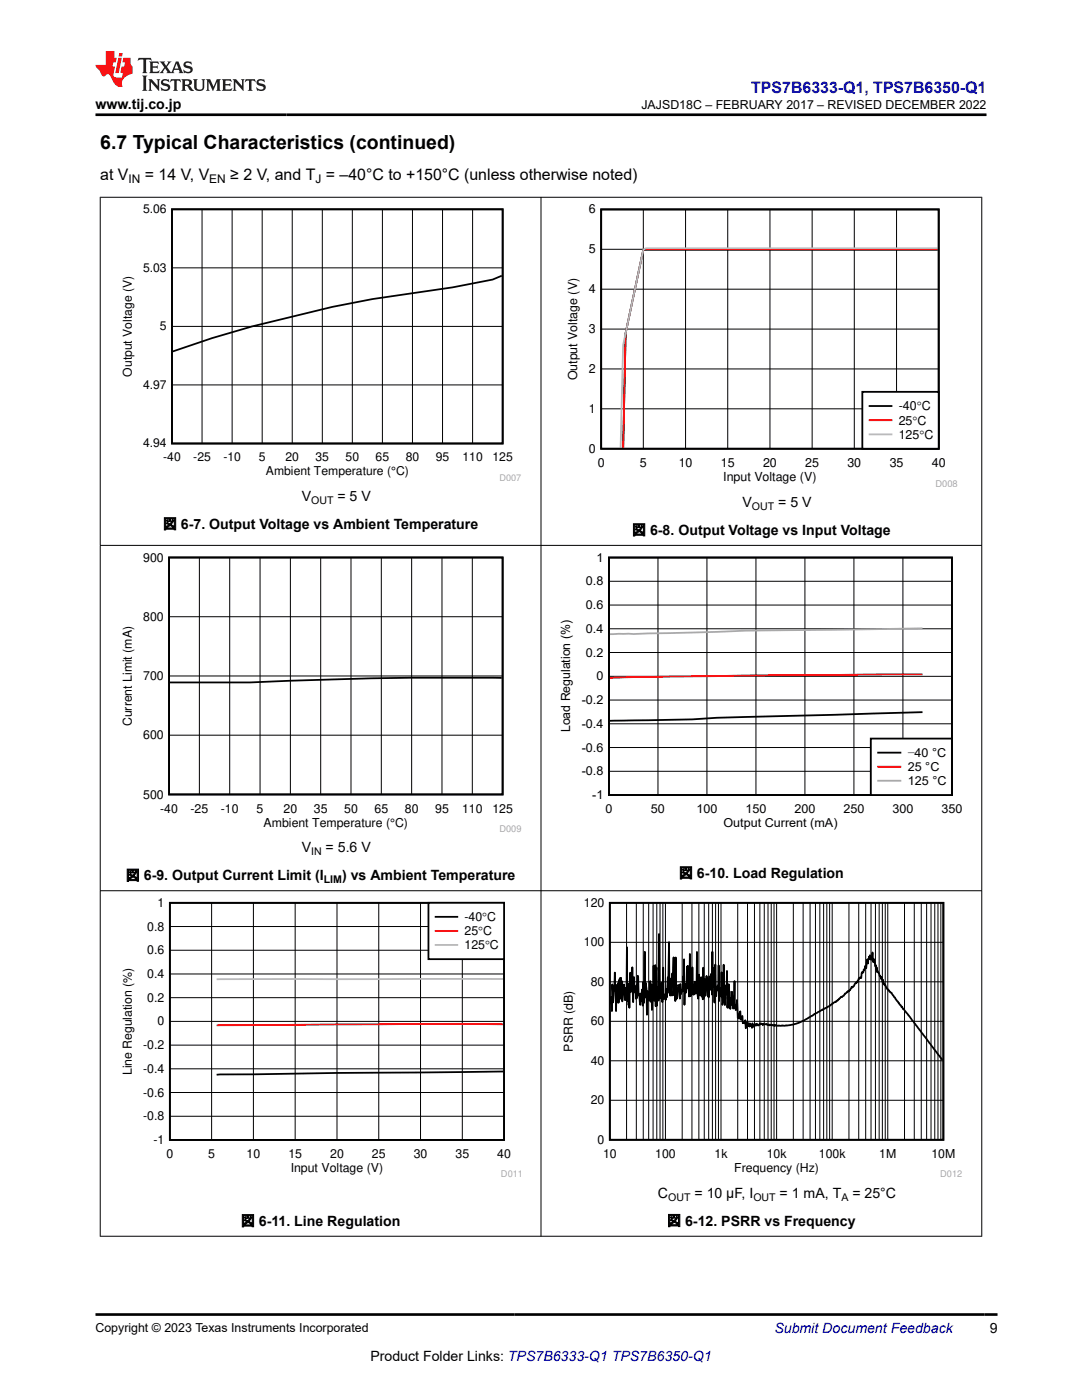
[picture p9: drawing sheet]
<svg xmlns="http://www.w3.org/2000/svg" width="216mm" height="279mm" viewBox="0 0 216 279" stroke-linecap="round" stroke-linejoin="round" font-family="sans-serif">
<path d="M34.3 41.8h66v46.7h-66zM100.1 55l-1.8 .8-8 1.6-16 2.3a358.3 358.3 0 0 0-32 7.8l-7.8 2.6" fill="none" stroke="#000" stroke-width=".35"/>
<g fill="none" stroke="#000" stroke-width=".2">
<path d="M34.3 53.5h66M40.3 41.8v46.7M46.3 41.8v46.7M52.3 41.8v46.7M58.3 41.8v46.7M64.3 41.8v46.7M70.3 41.8v46.7M76.3 41.8v46.7M82.3 41.8v46.7M88.3 41.8v46.7M94.3 41.8v46.7M34.3 76.8h66"/>
<path d="M34.3 65.1h66"/>
</g>
<path d="M112.8 40.8h78.3v56.3h-78.3z" fill-rule="evenodd" fill="#fff"/>
<path d="M120 41.8h67.3v47.8h-67.3zM187.1 49.9h-58.7l-3.6 16.6-.5 22.9" fill="none" stroke="#000" stroke-width=".36"/>
<path d="M120 57.7h67.3M120 49.8h67.3M128.4 41.8v47.8M136.8 41.8v47.8M145.2 41.8v47.8M153.6 41.8v47.8M162.1 41.8v47.8M170.5 41.8v47.8M178.9 41.8v47.8M120 73.6h67.3M120 65.7h67.3M120 81.6h67.3" fill="none" stroke="#000" stroke-width=".2"/>
<path d="M187.1 49.7h-58.2l-.5 .1-3.6 16.7-.5 22.9" fill="none" stroke="#f00" stroke-width=".36"/>
<path d="M187.1 49.6h-58.2l-.5 .2-4.1 19.1-.5 20.5" fill="none" stroke="#b8b8b8" stroke-width=".36"/>
<path d="M172.1 78.2h15.2v11.4h-15.2z" fill-rule="evenodd" fill="#fff"/>
<path d="M172.1 78.2h15.2v11.4h-15.2zM173.5 81h4.4" fill="none" stroke="#000" stroke-width=".36"/>
<path d="M173.5 83.9h4.4" fill="none" stroke="#f00" stroke-width=".36"/>
<path d="M173.5 86.7h4.4" fill="none" stroke="#b8b8b8" stroke-width=".36"/>
<path d="M24 110.3h80v55.8h-80z" fill-rule="evenodd" fill="#fff"/>
<path d="M33.7 111.3h66.6v47.3h-66.6zM100.1 135.3h-1.8a830.9 830.9 0 0 0-48.4 .9h-16" fill="none" stroke="#000" stroke-width=".36"/>
<g fill="none" stroke="#000" stroke-width=".2">
<path d="M39.8 111.3v47.3M45.8 111.3v47.3M51.9 111.3v47.3M57.9 111.3v47.3M64 111.3v47.3M70 111.3v47.3M76.1 111.3v47.3M82.1 111.3v47.3M88.2 111.3v47.3M94.2 111.3v47.3M121.5 116h68.5M131.3 111.3v47.4"/>
<path d="M141.1 111.3v47.4M150.8 111.3v47.4M160.6 111.3v47.4M170.4 111.3v47.4M180.2 111.3v47.4M33.7 134.9h66.6M33.7 123.1h66.6M121.5 139.7h68.5M121.5 135h68.5M121.5 130.2h68.5M121.5 125.5h68.5M121.5 120.8h68.5"/>
<path d="M33.7 146.7h66.6M121.5 153.9h68.5M121.5 149.2h68.5M121.5 144.4h68.5"/>
</g>
<path d="M121.5 111.3h68.4v47.4h-68.4zM184.1 142.1l-41.1 1.1-4.9 .4-16.4 .3" fill="none" stroke="#000" stroke-width=".37"/>
<path d="M184.1 134.6l-35.2 .2-27.2 .5" fill="none" stroke="#f00" stroke-width=".37"/>
<path d="M184.1 125.4l-17.6 .3a753.7 753.7 0 0 0-33.3 .7l-11.5 .2" fill="none" stroke="#aaa" stroke-width=".37"/>
<path d="M173.8 147.4h16.1v11.3h-16.1z" fill-rule="evenodd" fill="#fff"/>
<path d="M173.8 147.4h16.1v11.3h-16.1zM175.2 150.2h4.5" fill="none" stroke="#000" stroke-width=".37"/>
<path d="M175.2 153h4.5" fill="none" stroke="#f00" stroke-width=".37"/>
<path d="M175.2 155.8h4.5" fill="none" stroke="#aaa" stroke-width=".37"/>
<path d="M24 179.2h80v55.8h-80z" fill-rule="evenodd" fill="#fff"/>
<path d="M33.9 180.2h66.7v47.3h-66.7zM100.4 213.8l-57.2 .7" fill="none" stroke="#000" stroke-width=".36"/>
<g fill="none" stroke="#000" stroke-width=".2">
<path d="M33.9 199.1h66.7M33.9 194.4h66.7M33.9 189.6h66.7M33.9 184.9h66.7M42.2 180.2v47.3M50.6 180.2v47.3M58.9 180.2v47.3M67.2 180.2v47.3M75.6 180.2v47.3M83.9 180.2v47.3M92.2 180.2v47.3M33.9 218h66.7"/>
<path d="M33.9 213.3h66.7M33.9 208.6h66.7M33.9 203.8h66.7M33.9 222.8h66.7"/>
</g>
<path d="M100.4 204.4l-16.5-.1-40.7 .3" fill="none" stroke="#f00" stroke-width=".36"/>
<path d="M100.4 195.4h-57.2" fill="none" stroke="#b8b8b8" stroke-width=".36"/>
<path d="M85.5 180.2h15.1v11.2h-15.1z" fill-rule="evenodd" fill="#fff"/>
<path d="M85.5 180.2h15.1v11.2h-15.1zM86.9 183h4.3" fill="none" stroke="#000" stroke-width=".36"/>
<path d="M86.9 185.8h4.3" fill="none" stroke="#f00" stroke-width=".36"/>
<path d="M86.9 188.6h4.3" fill="none" stroke="#b8b8b8" stroke-width=".36"/>
<path d="M111.9 179.2h80.1v55.8h-80.1z" fill-rule="evenodd" fill="#fff"/>
<path d="M121.7 180.2h66.5v47.3h-66.5zM121.8 198.8l.3 3 .1-5.3 .1 3.6 .4-6 .2 7.7 .1-5.2 .1 3.2 .1-1.2 .1 1.5v-3.9l.1 3.9 .1-4.5 .1 3.8 .1-4.2 .1 4.1 .1-4.1 .1 3.9 .1-3.3 .1 4 .1-2 .1 .2 .1-1.5 .2 3.1 .1-2.4v2.3l.2-1.3 .1-9.2 .1 9 .1 1.8v-3.5l.1 4.3 .1-3 .1 3.5 .2-7v3.9l.2-1.2 .1 .5 .1-4.3 .1 7 .2-5 .1 3.1 .1-.3 .1 .2v-.9l.1 2.2 .1-2.7 .1 2.6 .1-1 .1-3.5 .1 4 .1-.4 .3 2.2v-2.2l.1 1.5 .2-2.3 .2 3.2v-4.7l.2 4.1 .2-10.1v9.1l.1-3 .2 1.3 .1 5.1 .2-4.7 .2 1.9 .3-3.9v4.1l.2-3.4 .1 5.1 .2-4.7v2l.1-6.2 .1 7 .2-.6 .1-6.5v8.2l.2-7.7 .1 7.6 .2-3.7 .1 2.7 .1-13.3 .2 12.7v-2.7l.2 2.9 .1-3.2 .2 3.9 .1-6.9 .1 6.3 .2-.9 .1 .3v-.4l.1 1.2 .1-2.3 .2 1.7 .2-3.9v2.5l.2-9.6 .1 10.2 .1-2.4v2.9l.1-3.4 .3 3.4 .1-4.5v2.4l.2-5.5 .1 7.5 .1-5.6 .1 6.8 .1-8.7 .1 8.3 .1-.7 .1 .6 .2-2.7 .2 .2 .2 2.5v-2.9l.2 2 .1-.9 .2 .4 .1-3.1 .1 2.3 .1-5.7 .1 9.1 .1-4.2 .2 1.8 .2-5.2 .1 4v-4.2l.1 4.6 .1-1.5 .1 3.1 .2-8.5 .1 8.4 .1-2.3 .1 1 .1-.1 .1-4.3 .1 5.4 .1-.9 .1 .9 .2-2.6 .1 2.4 .2-.7 .1-7.6 .1 7.9 .1 1.4 .2-4.8 .1 3.7v-.4l.1 .9 .2-3.7 .2 3.9 .1-3v3.5l.1-6.3 .1 6.2 .2-4 .1 3.4 .3-3.9 .1 1.8 .1-1.4v3.6l.1-3 .1 3.3 .2-4.2 .2 2.6 .1-3.2 .2 4.2 .1-8.6v7.1l.1-3.8 .3 6.9 .1-7.6 .2 6.3 .1-1.2 .1 .1 .1-1 .1 .9 .1-4.9 .1 7.1 .1-1.7v-.5l.1 .4 .1-.8 .1 1.7 .1-4.9 .1 6.5 .2-.6 .1-7.4 .2 8.1 .2-3.9 .1 1.7 .1-.2 .1-4.4v7.3l.1-2.1 .1 2.1 .1-4.7 .1 3.1 .1-1.7 .1 3.6 .1-2.2 .2 1.3 .1-2.6 .2 3.4 .2-1 .1-4.5v5.4l.1-.5 .1 .9 .1-.9 .1 .4 .1-1.5 .1 3.6 .1-.7 .2 .8 .1-1.1 .1-.4 .1 1.7h.2l.1-.7 .1 1.4 .1-.2 .2 .2 .1-.3v.3l.1-.6 .1 1.6 .3-1.3 .2 .8 .1-.4 .2 .6v-.7l.2 .6 .2-.3v.6l.1-.9 .1 .8 .2-.4 .2 .3 .1-.5 .3 .3v-.4l.3 .4 .3-.5 .1 .2 .2-.1h.2l.1 .3 .1-.2 .6-.1 .1 .2h.4l.1 .1 .4-.1 .6 .2v-.2l.1 .2 .3-.1 .1 .1h2.1l1.7-.4 3.3-1.6 .4-.4 2.4-1.2 1.5-1a2.64 2.64 0 0 0 1.5-1.2l.1 .1 .4-.2 .2-.5 .5-.3 .1-.2h.2l.5-.9 .2 .2 .6-.9 .2-.1 .1-.2h.1l.4-.8 .3 .1 .1-1 .1-.2 .1 .2 .2-.2 .4-1.3 .1 .5 .2-1.7 .1-.1 .1 .9 .1-.8 .1-.6 .1 .5 .1-.8 .2 1 .1-.2 .2-1.3 .2 1.9v-.6l.4 1.5 .1-.3v1l.1-.5 .1 .9 .1-.3 .7 1.7 .1-.4 .2 1 .1-.5 .1 .8v-.1l.8 1.3 .8 .7 1.5 2 .1 .3 .4 .5 .1-.1 .2 .5h.1l1 1.2 6.8 8.9" fill="none" stroke="#000" stroke-width=".36"/>
<g fill="none" stroke="#000" stroke-width=".2">
<path d="M19.9 39.4h176.1M20 39.3v207.5M107.9 39.3v207.5M195.9 39.3v207.5M19.9 108.8h176.1M19.9 177.8h176.1M121.7 195.9h66.5M121.7 188.1h66.5M125 180.2v47.3M127 180.2v47.3M128.4 180.2v47.3M129.4 180.2v47.3"/>
<path d="M130.3 180.2v47.3M131.1 180.2v47.3M131.7 180.2v47.3M132.3 180.2v47.3M132.8 180.2v47.3M136.1 180.2v47.3M138.1 180.2v47.3M139.4 180.2v47.3M140.5 180.2v47.3M141.4 180.2v47.3M142.2 180.2v47.3M142.8 180.2v47.3"/>
<path d="M143.4 180.2v47.3M143.9 180.2v47.3M147.2 180.2v47.3M149.2 180.2v47.3M150.5 180.2v47.3M151.6 180.2v47.3M152.5 180.2v47.3M153.2 180.2v47.3M153.9 180.2v47.3M154.4 180.2v47.3M155 180.2v47.3M158.3 180.2v47.3"/>
<path d="M160.3 180.2v47.3M161.6 180.2v47.3M162.7 180.2v47.3M163.6 180.2v47.3M164.3 180.2v47.3M165 180.2v47.3M165.5 180.2v47.3M166.1 180.2v47.3M169.4 180.2v47.3M171.4 180.2v47.3M172.7 180.2v47.3M173.8 180.2v47.3"/>
<path d="M174.7 180.2v47.3M175.4 180.2v47.3M176.1 180.2v47.3M176.6 180.2v47.3M177.1 180.2v47.3M180.5 180.2v47.3M182.4 180.2v47.3M183.8 180.2v47.3M184.9 180.2v47.3M185.8 180.2v47.3M186.5 180.2v47.3M187.2 180.2v47.3"/>
<path d="M187.7 180.2v47.3M121.7 219.6h66.5M121.7 211.7h66.5M121.7 203.8h66.5M19.9 246.7h176.1"/>
</g>
<path d="M27.7 11.6l-.2 .5 .5-.2h.6v.1v2.2l-.2 .4h1l-.2-.4v-2.2v-.1h.5l.5 .2-.1-.5zM29.8 12.3l.2 .4v1.5l-.2 .4h1.9l.1-.6a1.08 1.08 0 0 1-1.3 .2v-.7h.6l.4 .2v-.7l-.4 .2h-.6v-.5l.2-.2a1 1 0 0 1 1 .3l-.1-.5zM31.8 12.3l1 1.1-1 1.2h.9l-.2-.2 .4-.8 .5 .8-.2 .2h1.6l-.2-.2 .1-.5h1l.1 .5-.1 .2h.9l-.2-.3-.8-2h-.5l-1 2.2-.8-1.1 .9-1.1h-.8l.2 .2-.5 .6-.3-.6 .1-.2zM35.2 12.7l.4 1h-.8zM36.8 12.4a.65 .65 0 0 0-.2 .7 .65 .65 0 0 0 .6 .5l.7 .1 .1 .3a.79 .79 0 0 1-.7 .4 .79 .79 0 0 1-.7-.5l.1 .7 .2-.1a.93 .93 0 0 0 1.1 .1 .93 .93 0 0 0 .4-1 1.46 1.46 0 0 0-1.2-.6l-.1-.3a1.09 1.09 0 0 1 1.2 .2l-.2-.6-.1 .1-.6-.2zM28.4 15.1l.2 .4v2.2l-.2 .4h1l-.2-.4v-2.2l.2-.4zM29.6 15.8l.2 .4v1.5l-.2 .4h.8l-.3-.4v-1.3l1.7 1.8v-2l.2-.4h-.8l.2 .2 .1 1.1-1.2-1.3zM32.3 15.9a.65 .65 0 0 0-.2 .8 .65 .65 0 0 0 .7 .4l.6 .2 .1 .2a.79 .79 0 0 1-.7 .4 .79 .79 0 0 1-.7-.5l.1 .7 .2-.1a.93 .93 0 0 0 1.1 .1 .93 .93 0 0 0 .4-.9 1.46 1.46 0 0 0-1.2-.6l-.1-.4a1.09 1.09 0 0 1 1.2 .2l-.2-.6-.1 .1-.6-.1zM34.1 15.8l-.1 .6a.63 .63 0 0 1 .7-.3l.1 1.6-.3 .4h1l-.2-.4v-1.6a.66 .66 0 0 1 .8 .3l-.1-.6zM36.2 15.8l.2 .4v1.5l-.2 .4h.9l-.2-.2v-.7h.5l.1 .2a.79 .79 0 0 0 1.2 .6l-1-.9a.61 .61 0 0 0 .6-.6 .61 .61 0 0 0-.5-.7zM36.9 16.1h.2a.47 .47 0 0 1 .5 .1 .47 .47 0 0 1 .1 .5l-.2 .1-.6 .1zM38.5 15.8l.2 .2a2.27 2.27 0 0 0 .4 2 1.04 1.04 0 0 0 1.7-.7v-1.3l.2-.2h-.8l.2 .4v1.1a.6 .6 0 0 1-.6 .6 .6 .6 0 0 1-.6-.6v-1.1l.3-.4zM41.1 15.8l.2 .4v1.5l-.2 .4h.7l-.2-.4v-1.4l.9 1.9 .8-1.9v1.4l-.2 .4h1l-.3-.4v-1.5l.3-.4h-.8l-.7 1.5-.7-1.5zM44.3 15.8l.2 .4v1.5l-.2 .4h1.9l.1-.6a1.09 1.09 0 0 1-1.3 .2v-.7h.6l.4 .2v-.6l-.4 .2h-.6v-.6l.2-.1a1.01 1.01 0 0 1 1 .3l-.1-.6zM46.4 15.8l.3 .4v1.5l-.3 .4h.8l-.2-.4v-1.3l1.6 1.8v-2l.2-.4h-.7l.2 .2v1.1l-1.2-1.3zM49 15.8l-.1 .6a.63 .63 0 0 1 .8-.3v1.6l-.3 .4h1l-.2-.4v-1.6a.66 .66 0 0 1 .8 .3l-.1-.6zM51.4 15.9a.65 .65 0 0 0-.2 .8 .65 .65 0 0 0 .6 .4l.6 .2 .2 .2a.79 .79 0 0 1-.8 .4 .79 .79 0 0 1-.6-.5l.1 .7 .2-.1a.93 .93 0 0 0 1 .1 .93 .93 0 0 0 .5-.9 1.46 1.46 0 0 0-1.3-.6l-.1-.4a1.09 1.09 0 0 1 1.3 .2l-.2-.6-.2 .1-.5-.1z" fill="#231f20"/>
<path d="M21.1 10.2v2.8h-2.1l.1 .3 .9 1a.95 .95 0 0 0 .9 .9 .59 .59 0 0 1 .6-.4 .59 .59 0 0 1 .5 .4l.4 .7a1.59 1.59 0 0 0 2.1 1.4 1.61 1.61 0 0 1 1-2.3l1-.3-.1-1.5a1.59 1.59 0 0 1-.4-1.7h-1.4l-.2 .9h.5l-.1 .9h-.5l-.2 1v.2l.4 .1-.2 .9h-.6a.73 .73 0 0 1-1.1-.7l.3-1.5h-.5l.2-.9h.5l.2-.9h-.5v-1.3zM23.6 11.5l-.6 3.1h.7l.6-3.1zM23.8 10.6l-.1 .6h.7l.1-.6z" fill="#ed1c24"/>
<path d="M19 22.9h177.8M19.1 262.3h179.9" fill="none" stroke="#000" stroke-width=".53"/>
<text font-size="3.9" x="20" y="29.8">6.7 Typical Characteristics (continued)</text>
<text font-size="3.2" fill="#00f" x="149.9" y="18.6">TPS7B6333-Q1, TPS7B6350-Q1</text>
<g font-size="3.2">
<text x="20" y="36">at V</text>
<text x="28.9" y="36">= 14 V, V</text>
<text x="46" y="36">≥ 2 V, and T = –40°C to +150°C (unless otherwise noted)</text>
</g>
<g font-size="2.8">
<text x="19" y="21.7">www.tij.co.jp</text>
<text x="60.2" y="100">V</text>
<text x="67.3" y="100">= 5 V</text>
<text x="148.1" y="101.2">V</text>
<text x="155.3" y="101.2">= 5 V</text>
<text x="32.5" y="105.6">図 6-7. Output Voltage vs Ambient Temperature</text>
<text x="126.1" y="106.8">図 6-8. Output Voltage vs Input Voltage</text>
<text x="60.2" y="170.1">V</text>
<text x="65" y="170.1">= 5.6 V</text>
<text x="25.1" y="175.7">図 6-9. Output Current Limit (I</text>
<text x="68.2" y="175.7">) vs Ambient Temperature</text>
<text x="135.5" y="175.2">図 6-10. Load Regulation</text>
<text x="131.3" y="239">C</text>
<text x="138.6" y="239">= 10 μF, I</text>
<text x="155.6" y="239">= 1 mA, T</text>
<text x="170.1" y="239">= 25°C</text>
<text x="48.1" y="244.6">図 6-11. Line Regulation</text>
<text x="133.1" y="244.6">図 6-12. PSRR vs Frequency</text>
<text x="197.5" y="266.1">9</text>
<text x="73.9" y="271.7">Product Folder Links: TPS7B6333-Q1 TPS7B6350-Q1</text>
</g>
<text font-size="2.8" fill="#00f" x="154.5" y="266.1">Submit Document Feedback</text>
<g font-size="2.5">
<text x="128" y="21.8">JAJSD18C – FEBRUARY 2017 – REVISED DECEMBER 2022</text>
<text x="117.5" y="42.6">6</text>
<text x="117.5" y="50.6">5</text>
<text x="117.5" y="58.5">4</text>
<text x="117.5" y="66.5">3</text>
<text x="115.2" y="75.9" transform="rotate(-90 115.2 75.9)">Output Voltage (V)</text>
<text x="117.5" y="74.4">2</text>
<text x="117.5" y="82.4">1</text>
<text x="179.3" y="81.9">-40qC</text>
<text x="179.3" y="84.7">25qC</text>
<text x="179.3" y="87.6">125qC</text>
<text x="117.5" y="90.4">0</text>
<text x="119.3" y="93.2">0</text>
<text x="127.7" y="93.2">5</text>
<text x="135.4" y="93.2">10</text>
<text x="143.8" y="93.2">15</text>
<text x="152.3" y="93.2">20</text>
<text x="160.7" y="93.2">25</text>
<text x="169.1" y="93.2">30</text>
<text x="177.5" y="93.2">35</text>
<text x="185.9" y="93.2">40</text>
<text x="144.3" y="96">Input Voltage (V)</text>
<text x="28.6" y="112.1">900</text>
<text x="119" y="112.1">1</text>
<text x="116.9" y="116.8">0.8</text>
<text x="28.6" y="123.9">800</text>
<text x="116.9" y="121.6">0.6</text>
<text x="116.9" y="131">0.2</text>
<text x="116.9" y="126.3">0.4</text>
<text x="28.6" y="135.7">700</text>
<text x="119" y="135.8">0</text>
<text x="116.1" y="140.5">-0.2</text>
<text x="26.3" y="144.9" transform="rotate(-90 26.3 144.9)">Current Limit (mA)</text>
<text x="28.6" y="147.5">600</text>
<text x="113.8" y="146.1" transform="rotate(-90 113.8 146.1)">Load Regulation (%)</text>
<text x="116.1" y="150">-0.6</text>
<text x="116.1" y="145.2">-0.4</text>
<text x="116.1" y="154.7">-0.8</text>
<text x="181.1" y="151.1">−40 °C</text>
<text x="181.1" y="153.9">25 °C</text>
<text x="28.6" y="159.4">500</text>
<text x="118.2" y="159.5">-1</text>
<text x="181.1" y="156.7">125 °C</text>
<text x="32" y="162.2">-40</text>
<text x="38" y="162.2">-25</text>
<text x="44.1" y="162.2">-10</text>
<text x="51.2" y="162.2">5</text>
<text x="52.6" y="165">Ambient Temperature (°C)</text>
<text x="56.6" y="162.2">20</text>
<text x="62.6" y="162.2">35</text>
<text x="68.7" y="162.2">50</text>
<text x="74.7" y="162.2">65</text>
<text x="80.8" y="162.2">80</text>
<text x="86.8" y="162.2">95</text>
<text x="92.2" y="162.2">110</text>
<text x="98.3" y="162.2">125</text>
<text x="120.8" y="162.3">0</text>
<text x="129.9" y="162.3">50</text>
<text x="139" y="162.3">100</text>
<text x="144.3" y="165.1">Output Current (mA)</text>
<text x="148.7" y="162.3">150</text>
<text x="158.5" y="162.3">200</text>
<text x="168.3" y="162.3">250</text>
<text x="178.1" y="162.3">300</text>
<text x="187.8" y="162.3">350</text>
<text x="29.4" y="185.7">0.8</text>
<text x="31.4" y="181">1</text>
<text x="92.7" y="183.9">-40qC</text>
<text x="116.5" y="181">120</text>
<text x="29.4" y="190.4">0.6</text>
<text x="92.7" y="186.7">25qC</text>
<text x="92.7" y="189.5">125qC</text>
<text x="116.5" y="188.9">100</text>
<text x="29.4" y="195.2">0.4</text>
<text x="117.9" y="196.7">80</text>
<text x="29.4" y="199.9">0.2</text>
<text x="28.6" y="209.4">-0.2</text>
<text x="31.4" y="204.6">0</text>
<text x="114.3" y="209.9" transform="rotate(-90 114.3 209.9)">PSRR (dB)</text>
<text x="117.9" y="204.6">60</text>
<text x="26.3" y="214.6" transform="rotate(-90 26.3 214.6)">Line Regulation (%)</text>
<text x="28.6" y="214.1">-0.4</text>
<text x="117.9" y="212.5">40</text>
<text x="28.6" y="218.8">-0.6</text>
<text x="117.9" y="220.4">20</text>
<text x="28.6" y="223.6">-0.8</text>
<text x="30.6" y="228.3">-1</text>
<text x="33.2" y="231.1">0</text>
<text x="41.5" y="231.1">5</text>
<text x="49.2" y="231.1">10</text>
<text x="57.5" y="231.1">15</text>
<text x="58" y="233.9">Input Voltage (V)</text>
<text x="65.9" y="231.1">20</text>
<text x="74.2" y="231.1">25</text>
<text x="82.6" y="231.1">30</text>
<text x="90.9" y="231.1">35</text>
<text x="99.2" y="231.1">40</text>
<text x="119.2" y="228.3">0</text>
<text x="120.3" y="231.1">10</text>
<text x="130.7" y="231.1">100</text>
<text x="142.6" y="231.1">1k</text>
<text x="146.5" y="233.9">Frequency (Hz)</text>
<text x="153" y="231.1">10k</text>
<text x="163.4" y="231.1">100k</text>
<text x="175.4" y="231.1">1M</text>
<text x="185.9" y="231.1">10M</text>
<text x="19" y="265.8">Copyright © 2023 Texas Instruments Incorporated</text>
</g>
<g font-size="2.4">
<text x="25.6" y="36.6">IN</text>
<text x="41.8" y="36.6">EN</text>
<text x="62.9" y="36.6">J</text>
<text x="28.5" y="42.6">5.06</text>
<text x="28.5" y="54.2">5.03</text>
<text x="31.9" y="65.9">5</text>
<text x="26.3" y="75.2" transform="rotate(-90 26.3 75.2)">Output Voltage (V)</text>
<text x="28.5" y="77.6">4.97</text>
<text x="28.5" y="89.3">4.94</text>
<text x="32.6" y="92.1">-40</text>
<text x="38.6" y="92.1">-25</text>
<text x="44.6" y="92.1">-10</text>
<text x="51.6" y="92.1">5</text>
<text x="53.1" y="94.8">Ambient Temperature (°C)</text>
<text x="57" y="92.1">20</text>
<text x="63" y="92.1">35</text>
<text x="69" y="92.1">50</text>
<text x="75" y="92.1">65</text>
<text x="81" y="92.1">80</text>
<text x="87" y="92.1">95</text>
<text x="92.3" y="92.1">110</text>
<text x="98.3" y="92.1">125</text>
</g>
<g font-size="2.1">
<text x="62.1" y="100.6">OUT</text>
<text x="150" y="101.8">OUT</text>
<text x="62.1" y="170.7">IN</text>
<text x="64.6" y="176.2">LIM</text>
<text x="133.3" y="239.6">OUT</text>
<text x="150.3" y="239.6">OUT</text>
<text x="167.9" y="239.6">A</text>
</g>
<text font-size="1.9" fill="#a8a8a8" x="186.7" y="97.1">D008</text>
<g font-size="1.8" fill="#a8a8a8">
<text x="99.7" y="95.9">D007</text>
<text x="99.7" y="166">D009</text>
<text x="100" y="235">D011</text>
<text x="187.6" y="234.9">D012</text>
</g>
</svg>
